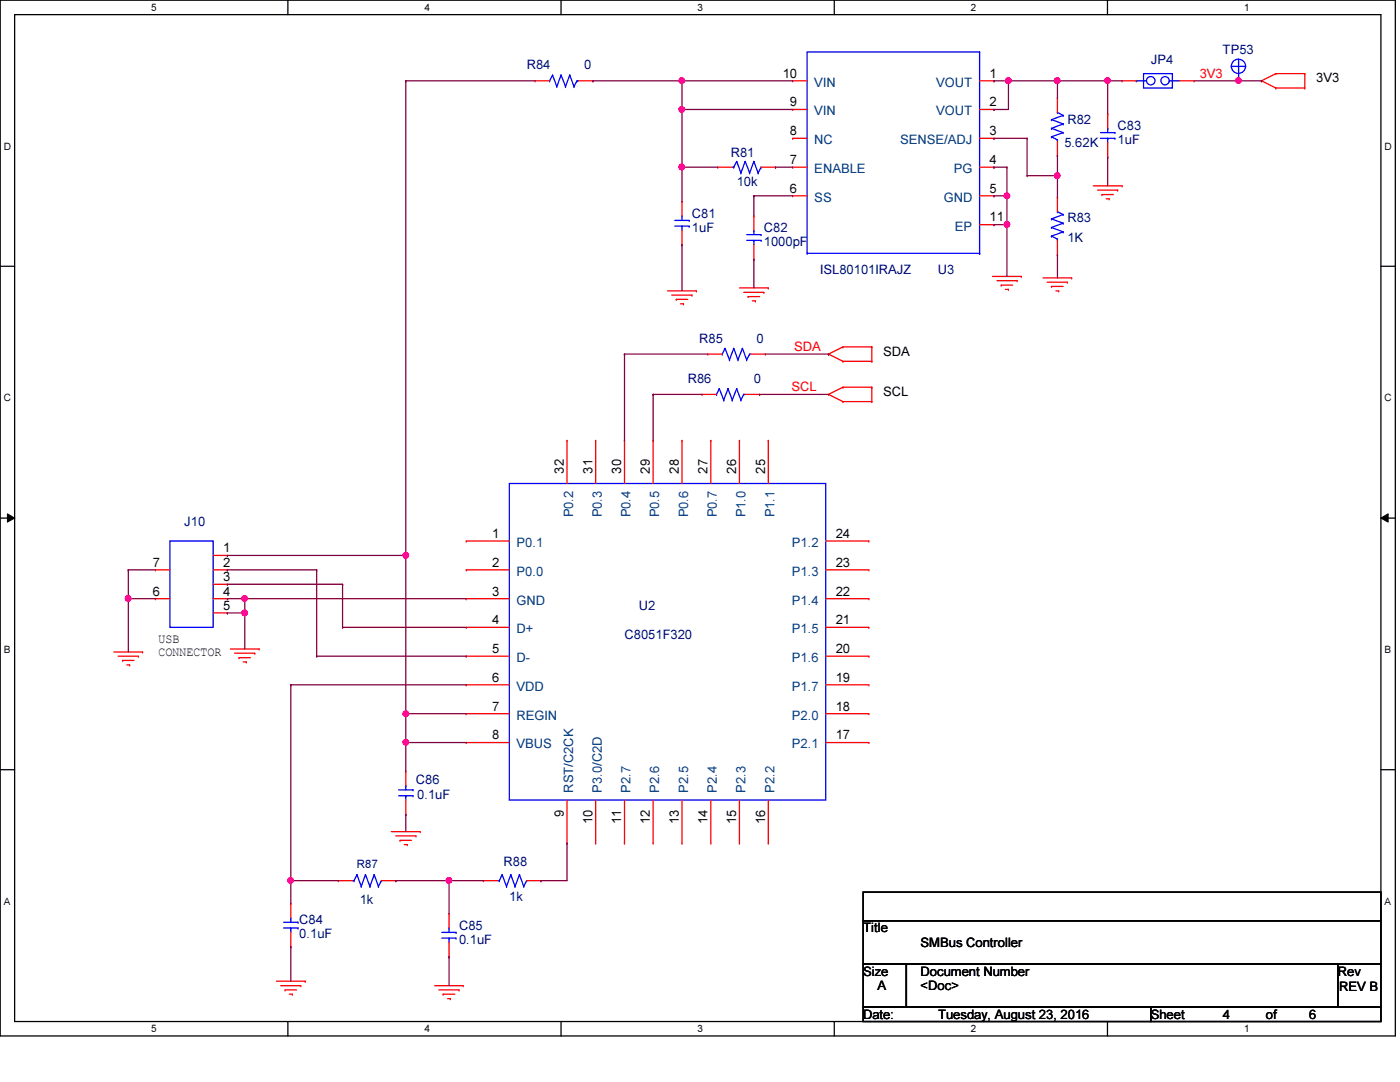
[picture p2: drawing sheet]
<svg xmlns="http://www.w3.org/2000/svg" width="279mm" height="216mm" viewBox="0 0 279 216" stroke-linecap="round" stroke-linejoin="round" font-family="sans-serif">
<path d="M0 0h278.5v206.7h-278.5zM2.9 2.9h272.7v200.9h-272.7z" fill="none" stroke="#000" stroke-width=".25"/>
<g fill="#fff">
<path d="M30.2 .3h1.1v2.3h-1.1z"/>
<path d="M30.2 204.1h1.1v2.3h-1.1z"/>
</g>
<path d="M57.4 0v2.9M57.4 203.8v2.9" fill="none" stroke="#000" stroke-width=".25"/>
<g fill="#fff">
<path d="M84.7 .3h1.1v2.3h-1.1z"/>
<path d="M84.7 204.1h1.1v2.3h-1.1z"/>
</g>
<path d="M112 0v2.9M112 203.8v2.9" fill="none" stroke="#000" stroke-width=".25"/>
<g fill="#fff">
<path d="M139.2 .3h1.1v2.3h-1.1z"/>
<path d="M139.2 204.1h1.1v2.3h-1.1z"/>
</g>
<path d="M166.5 0v2.9M166.5 203.8v2.9" fill="none" stroke="#000" stroke-width=".25"/>
<g fill="#fff">
<path d="M193.8 .3h1.1v2.3h-1.1z"/>
<path d="M193.8 204.1h1.1v2.3h-1.1z"/>
</g>
<path d="M221 0v2.9M221 203.8v2.9" fill="none" stroke="#000" stroke-width=".25"/>
<g fill="#fff">
<path d="M248.3 .3h1.1v2.3h-1.1z"/>
<path d="M248.3 204.1h1.1v2.3h-1.1z"/>
<path d="M.8 28h1.4v2.3h-1.4z"/>
<path d="M276.3 28h1.4v2.3h-1.4z"/>
<path d="M.8 78.2h1.4v2.3h-1.4z"/>
<path d="M276.3 78.2h1.4v2.3h-1.4z"/>
</g>
<path d="M0 53.1h2.9M275.6 53.1h2.9" fill="none" stroke="#000" stroke-width=".25"/>
<g fill="#fff">
<path d="M.8 128.5h1.3v2.2h-1.3z"/>
<path d="M276.3 128.5h1.3v2.2h-1.3z"/>
</g>
<path d="M0 103.4h2.9M275.6 103.4h2.9" fill="none" stroke="#000" stroke-width=".25"/>
<path d="M1.5 102.5l1.4 .9-1.4 .8zM275.6 103.4l1.4-.9v1.7z" fill="#000"/>
<path d="M1.5 102.5l1.4 .9-1.4 .8zM275.6 103.4l1.4-.9v1.7z" fill="none" stroke="#000" stroke-width=".2"/>
<g fill="#fff">
<path d="M.8 178.7h1.3v2.2h-1.3z"/>
<path d="M276.3 178.7h1.3v2.2h-1.3z"/>
</g>
<path d="M0 153.6h2.9M275.6 153.6h2.9M172.3 178h103.3v5.7h-103.3zM172.3 183.7h103.3v8.7h-103.3zM172.3 192.4h8.6v8.6h-8.6zM180.9 192.4h86.1v8.6h-86.1zM267 192.4h8.6v8.6h-8.6zM172.3 201h57.4v2.8h-57.4zM229.7 201h45.9v2.8h-45.9z" fill="none" stroke="#000" stroke-width=".25"/>
<g fill="none" stroke="#f00" stroke-width=".25">
<path d="M106.8 16.1h.1M106.8 16.1h2.9M115.4 16.1h2.9M118.3 16.1h.1M158.2 16.1h.1M158.2 16.1h2.9M195.5 16.1h2.9M198.4 16.1h.1M211 19.6h.1M211 19.6v2.8M223.9 16.1h.1M223.9 16.1h2.9"/>
<path d="M235.4 16.1h2.9M238.3 16.1h.1M247.2 16.1h.1M251.8 16.1h.1M251.8 16.1l2.8 1.5M254.6 17.6h.1M254.6 14.7h.1M254.6 17.6h5.8M254.6 14.7l-2.8 1.4M254.6 14.7h5.8M260.4 14.7h.1M260.4 17.6h.1"/>
<path d="M260.4 14.7v2.9M143.3 33.4h.1M143.3 33.4h2.8M151.9 33.4h2.9M154.8 33.4h.1M158.2 33.4h.1M158.2 27.6h.1M158.2 39.1h.1M158.2 21.8h.1M158.2 33.4h2.9M158.2 27.6h2.9M158.2 39.1h2.9"/>
<path d="M158.2 21.8h2.9M195.5 33.4h2.9M195.5 27.6h2.9M195.5 39.1h2.9M195.5 21.8h2.9M198.4 39.1h.1M198.4 33.4h.1M198.4 27.6h.1M198.4 21.8h.1M211 31h.1M211 39.4h.1M211 28.2v2.8"/>
<path d="M211 39.4v2.8M218.2 37.1h5.7M219 37.9h4.1M219.9 38.8h.1M219.9 38.8h2.3M220.8 39.7h.6M221.1 31.3h.1M221.1 22.7h.1M221.1 22.7v2.9M221.1 28.4v2.9M221.4 39.7h.1M223.1 37.9h.1"/>
<path d="M223.9 37.1h.1M133.2 58h5.8M134.1 58.9h4M135 59.7h.1M135 59.7h2.2M136.1 48.9h.1M136.1 40.2h.1M136.1 40.2v2.9M136.1 46v2.9M138.1 58.9h.1M139 58h.1M147.6 57.4h5.7"/>
<path d="M148.4 58.3h4M149.3 59.2h.1M149.3 59.2h2.3M150.5 51.7h.1M150.5 43.1h.1M150.5 43.1v2.9M150.5 48.9v2.8M152.4 58.3h.1M153.3 57.4h.1M195.5 44.8h2.9M198.1 55.2h5.7M198.4 44.8h.1"/>
<path d="M199 56h4M199.8 56.9h.1M199.8 56.9h2.3M200.7 57.7h.6M201.3 57.7h.1M203 56h.1M203.8 55.2h.1M208.2 55.5h5.7M209 56.3h4M209.8 57.1h.1M209.8 57.1h2.4M210.7 58h.6"/>
<path d="M211 50.8h.1M211 48v2.8M211.3 58h.1M213 56.3h.1M213.9 55.5h.1M135.8 60.6h.6M136.4 60.6h.1M140.1 78.7h.1M140.1 78.7h2.9M141.3 70.7h.1M141.3 70.7h2.8M148.7 78.7h2.9"/>
<path d="M149.9 70.7h2.8M150.2 60h.5M150.7 60h.1M151.6 78.7h.1M152.7 70.7h.1M165.4 70.7h.1M165.4 78.7h.1M165.4 70.7l2.8 1.4M165.4 78.7l2.8 1.4M168.2 72.1h.1M168.2 69.2h.1M168.2 77.3h.1"/>
<path d="M168.2 72.1h5.8M168.2 69.2l-2.8 1.5M168.2 69.2h5.8M168.2 77.3l-2.8 1.4M168.2 77.3h5.8M174 69.2h.1M174 72.1h.1M174 77.3h.1M174 69.2v2.9M174 77.3v2.8M113.2 87.9h.1M113.2 87.9v8.6"/>
<path d="M118.9 87.9h.1M118.9 87.9v8.6M124.6 87.9h.1M124.6 87.9v8.6M130.3 87.9h.1M130.3 87.9v8.6M136.1 87.9h.1M136.1 87.9v8.6M141.9 87.9h.1M141.9 87.9v8.6M147.6 87.9h.1M147.6 87.9v8.6"/>
<path d="M153.3 87.9h.1M153.3 87.9v8.6M168.2 80.1h.1M168.2 80.1h5.8M174 80.1h.1M31 119.5h.1M31 113.7h.1M31 113.7h2.9M31 119.5h2.9M42.5 110.8h2.9M42.5 113.7h2.9M42.5 116.6h2.9"/>
<path d="M42.5 119.5h2.9M45.4 110.8h.1M45.4 113.7h.1M45.4 116.6h.1M45.4 119.5h.1M93 107.9h.1M93 113.7h.1M93 119.5h.1M93 113.7h8.6M93 119.5h8.6M93 107.9h8.6M164.8 113.7h8.6"/>
<path d="M164.8 119.5h8.6M164.8 107.9h8.6M173.4 107.9h.1M173.4 113.7h.1M173.4 119.5h.1M22.7 130.1h5.7M23.6 130.9h4M24.5 131.8h.1M24.5 131.8h2.3M25.3 132.7h.6M25.9 132.7h.1M27.6 130.9h.1"/>
<path d="M28.4 130.1h.1M42.5 122.3h2.9M45.4 122.3h.1M46 129.5h5.7M46.8 130.3h4M47.7 131.2h.1M47.7 131.2h2.3M48.6 132.1h.5M49.1 132.1h.1M50.8 130.3h.1M51.7 129.5h.1M93 125.2h.1"/>
<path d="M93 130.9h.1M93 136.7h.1M93 130.9h8.6M93 125.2h8.6M93 136.7h8.6M164.8 130.9h8.6M164.8 125.2h8.6M164.8 136.7h8.6M173.4 125.2h.1M173.4 130.9h.1M173.4 136.7h.1M81 153.9h.1"/>
<path d="M81 153.9v2.9M81 159.6v2.9M93 142.4h.1M93 148.2h.1M93 142.4h8.6M93 148.2h8.6M113.2 159.6v8.6M118.9 159.6v8.6M124.6 159.6v8.6M130.3 159.6v8.6M136.1 159.6v8.6M141.9 159.6v8.6"/>
<path d="M147.6 159.6v8.6M153.3 159.6v8.6M164.8 142.4h8.6M164.8 148.2h8.6M173.4 142.4h.1M173.4 148.2h.1M67.5 175.7h.1M67.5 175.7h2.9M76.1 175.7h2.9M78.1 165.9h5.8M79 175.7h.1M79 166.8h4"/>
<path d="M79.8 167.7h.1M79.8 167.7h2.3M80.7 168.5h.6M81 162.5h.1M81.3 168.5h.1M83 166.8h.1M83.9 165.9h.1M96.5 175.7h.1M96.5 175.7h2.9M105.1 175.7h2.8M107.9 175.7h.1M113.2 168.2h.1"/>
<path d="M118.9 168.2h.1M124.6 168.2h.1M130.3 168.2h.1M136.1 168.2h.1M141.9 168.2h.1M147.6 168.2h.1M153.3 168.2h.1M55.2 195.8h5.7M56 196.7h4M56.9 197.5h.1M56.9 197.5h2.3M57.7 198.4h.6"/>
<path d="M58 188.9h.1M58 180.3h.1M58 180.3v2.9M58 186.1v2.8M58.3 198.4h.1M60 196.7h.1M60.9 195.8h.1M86.7 196.7h5.8M87.6 197.5h4M88.4 198.4h.1M88.4 198.4h2.4M89.3 199.3h.6"/>
<path d="M89.6 190.9h.1M89.6 182.3h.1M89.6 182.3v2.9M89.6 188v2.9M89.9 199.3h.1M91.6 197.5h.1M92.5 196.7h.1"/>
</g>
<g fill="none" stroke="#00f" stroke-width=".25">
<path d="M109.7 16.1h.1M110.3 15h.1M110.3 15l.8 2.3M110.3 15l-.6 1.1M111.1 17.3h.1M112 15h.1M112 15l.9 2.3M112 15l-.9 2.3M112.9 17.3h.1M113.7 15h.1M113.7 15l.9 2.3M113.7 15l-.8 2.3"/>
<path d="M114.6 17.3h.1M115.1 16.1h.1M115.1 16.1h.3M115.1 16.1l-.5 1.2M195.5 10.4h.1M195.5 10.4v40.1M195.5 10.4h-34.4v40.1M226.8 16.1h.1M226.8 16.1h2M228.2 14.7h5.8v2.9h-5.8zM233.4 16.1h.1M233.4 16.1h2"/>
<path d="M245.7 13.3h.1M245.7 13.3h2.9M247.2 16.1h.1M247.2 11.8v4.3M146.1 33.4h.3M146.4 33.4h.1M147 32.2h.1M147 32.2l-.6 1.2M147 32.2l.9 2.3M147.9 34.5h.1M148.7 32.2h.1M148.7 32.2l-.8 2.3"/>
<path d="M148.7 32.2l.9 2.3M149.6 34.5h.1M150.5 32.2h.1M150.5 32.2l-.9 2.3M150.5 32.2l.8 2.3M151.3 34.5h.1M151.9 33.4h.1M151.9 33.4l-.6 1.1M209.8 27.3h.1M209.8 25.6h.1M209.8 23.9h.1M209.8 27.3l1.2 .6"/>
<path d="M209.8 25.6l2.4 .9M209.8 23.9l2.4 .8M211 22.4h.1M211 27.9h.1M211 22.4l1.2 .6M211 27.9v.3M212.2 26.5h.1M212.2 24.7h.1M212.2 23h.1M212.2 26.5l-2.4 .8M212.2 24.7l-2.4 .9M212.2 23l-2.4 .9"/>
<path d="M219.6 27.6h2.9M219.6 26.5h2.9M221.1 25.6h.1M221.1 27.6h.1M221.1 25.6v.9M221.1 27.6v.8M222.5 27.6h.1M222.5 26.5h.1M134.7 45.1h2.8M134.7 44h2.8M136.1 43.1h.1M136.1 45.1h.1"/>
<path d="M136.1 43.1v.9M136.1 45.1v.9M137.5 45.1h.1M137.5 44h.1M149 48h2.9M149 46.8h2.9M150.5 46h.1M150.5 48h.1M150.5 46v.8M150.5 48v.9M151.9 48h.1M151.9 46.8h.1"/>
<path d="M161.1 50.5h.1M161.1 50.5h34.4M195.5 50.5h.1M209.8 47.1h.1M209.8 45.4h.1M209.8 43.7h.1M209.8 47.1l1.2 .6M209.8 45.4l2.4 .9M209.8 43.7l2.4 .8M211 42.2h.1M211 47.7h.1M211 47.7v.3"/>
<path d="M211 42.2l1.2 .6M212.2 46.3h.1M212.2 44.5h.1M212.2 42.8h.1M212.2 46.3l-2.4 .8M212.2 44.5l-2.4 .9M212.2 42.8l-2.4 .9M143 78.7h.1M143.6 77.6h.1M143.6 77.6l.8 2.2M143.6 77.6l-.6 1.1M144.1 70.7h.1"/>
<path d="M144.4 79.8h.1M144.7 69.5h.1M144.7 69.5l.9 2.3M144.7 69.5l-.6 1.2M145.3 77.6h.1M145.3 77.6l.8 2.2M145.3 77.6l-.9 2.2M145.6 71.8h.1M146.1 79.8h.1M146.4 69.5h.1M146.4 69.5l.9 2.3M146.4 69.5l-.8 2.3"/>
<path d="M147 77.6h.1M147 77.6l.9 2.2M147 77.6l-.9 2.2M147.3 71.8h.1M147.9 79.8h.1M148.2 69.5h.1M148.2 69.5l.8 2.3M148.2 69.5l-.9 2.3M148.4 78.7h.1M148.4 78.7l-.5 1.1M148.4 78.7h.3M149 71.8h.1"/>
<path d="M149.6 70.7h.1M149.6 70.7l-.6 1.1M149.6 70.7h.3M101.6 96.5h63.2v63.1h-63.2zM33.9 107.9h8.6v17.3h-8.6zM79.5 158.8h2.9M79.5 157.6h2.9M81 156.8h.1M81 158.8h.1M81 156.8v.8M81 158.8v.8M82.4 158.8h.1"/>
<path d="M82.4 157.6h.1M70.4 175.7h.3M70.7 175.7h.1M71.2 174.5h.1M71.2 174.5l-.5 1.2M71.2 174.5l.9 2.4M72.1 176.9h.1M72.9 174.5h.1M72.9 174.5l-.8 2.4M72.9 174.5l.9 2.4M73.8 176.9h.1M74.7 174.5h.1"/>
<path d="M74.7 174.5l-.9 2.4M74.7 174.5l.8 2.4M75.5 176.9h.1M76.1 175.7h.1M76.1 175.7l-.6 1.2M99.4 175.7h.3M99.7 175.7h.1M100.2 174.5h.1M100.2 174.5l-.5 1.2M100.2 174.5l.9 2.4M101.1 176.9h.1M101.9 174.5h.1"/>
<path d="M101.9 174.5l-.8 2.4M101.9 174.5l.9 2.4M102.8 176.9h.1M103.7 174.5h.1M103.7 174.5l-.9 2.4M103.7 174.5l.8 2.4M104.5 176.9h.1M105.1 175.7h.1M105.1 175.7l-.6 1.2M56.6 185.2h2.9M56.6 184h2.9M58 183.2h.1"/>
<path d="M58 185.2h.1M58 183.2v.8M58 185.2v.9M59.5 185.2h.1M59.5 184h.1M88.2 187.2h2.8M88.2 186.1h2.8M89.6 185.2h.1M89.6 187.2h.1M89.6 185.2v.9M89.6 187.2v.8M91 187.2h.1"/>
<path d="M91 186.1h.1"/>
<circle cx="229.7" cy="16.1" r=".84"/>
<circle cx="232.5" cy="16.1" r=".83"/>
<circle cx="247.2" cy="13.2" r="1.43"/>
</g>
<path d="M79 175.7h.1M79 175.7h17.5M89.6 175.7h.1M89.6 175.7v6.6" fill="none" stroke="#800040" stroke-width=".25"/>
<circle cx="89.6" cy="175.7" r=".56" fill="#f0f"/>
<circle cx="89.6" cy="175.7" r=".56" fill="none" stroke="#f0f" stroke-width=".25"/>
<path d="M124.6 70.7h.1M124.6 70.7v17.2M130.3 78.7h.1M130.3 78.7v9.2M25.6 113.7h.1M25.6 113.7h5.4M25.6 113.7v5.8M81 142.4h.1M81 148.2h.1M81 142.4h12M81 142.4v5.8M81 148.2h12" fill="none" stroke="#800040" stroke-width=".25"/>
<circle cx="25.6" cy="119.4" r=".56" fill="#f0f"/>
<circle cx="25.6" cy="119.4" r=".56" fill="none" stroke="#f0f" stroke-width=".25"/>
<g fill="none" stroke="#800040" stroke-width=".25">
<path d="M25.6 119.5h.1M25.6 119.5v10.6M25.6 119.5h5.4M45.4 113.7h.1M45.4 116.6h.1M45.4 119.5h.1M45.4 119.5h3.5M45.4 113.7h17.8M45.4 116.6h23M63.2 113.7h.1M63.2 113.7v17.2M68.4 116.6h.1"/>
<path d="M68.4 116.6v8.6M45.4 122.3h.1M45.4 122.3h3.5M58 136.7h.1M58 136.7v43.6M58 136.7h35M63.2 130.9h.1M63.2 130.9h29.8M68.4 125.2h.1M68.4 125.2h24.6M58 175.7h.1M58 175.7h9.5"/>
<path d="M58 188.9h.1M58 188.9v6.9"/>
</g>
<circle cx="58" cy="175.7" r=".56" fill="#f0f"/>
<circle cx="58" cy="175.7" r=".56" fill="none" stroke="#f0f" stroke-width=".25"/>
<path d="M81 148.2h.1M81 148.2v5.7M107.9 175.7h.1M113.2 168.2h.1M113.2 168.2v7.5h-5.3M89.6 190.9h.1M89.6 190.9v5.8" fill="none" stroke="#800040" stroke-width=".25"/>
<circle cx="81" cy="148.1" r=".56" fill="#f0f"/>
<circle cx="81" cy="148.1" r=".56" fill="none" stroke="#f0f" stroke-width=".25"/>
<path d="M48.9 119.5h.1M48.9 119.5h44.1M81 162.5h.1M81 162.5v3.4" fill="none" stroke="#800040" stroke-width=".25"/>
<circle cx="48.8" cy="119.4" r=".56" fill="#f0f"/>
<circle cx="48.8" cy="119.4" r=".56" fill="none" stroke="#f0f" stroke-width=".25"/>
<g fill="none" stroke="#800040" stroke-width=".25">
<path d="M198.4 16.1h.1M198.4 16.1h2.9M211 16.1h.1M211 16.1h10.1M211 16.1v3.5M150.5 39.1h.1M150.5 39.1v4M150.5 39.1h7.7M154.8 33.4h.1M154.8 33.4h3.4M136.1 48.9h.1M136.1 48.9v9.1"/>
<path d="M150.5 51.7h.1M150.5 51.7v5.7M48.9 122.3h.1M48.9 122.3v7.2"/>
</g>
<circle cx="221" cy="16.1" r=".56" fill="#f0f"/>
<circle cx="221" cy="16.1" r=".56" fill="none" stroke="#f0f" stroke-width=".25"/>
<circle cx="211" cy="16.1" r=".56" fill="#f0f"/>
<circle cx="211" cy="16.1" r=".56" fill="none" stroke="#f0f" stroke-width=".25"/>
<path d="M198.4 27.6h.1M198.4 27.6h6.6M205 27.6h.1M205 35.1h.1M205 27.6v7.5M211 31h.1M211 31v4.1h-6" fill="none" stroke="#800040" stroke-width=".25"/>
<circle cx="211" cy="35" r=".56" fill="#f0f"/>
<circle cx="211" cy="35" r=".56" fill="none" stroke="#f0f" stroke-width=".25"/>
<path d="M198.4 33.4h.1M198.4 33.4h2.6M201 33.4h.1M201 33.4v5.7M211 35.1h.1M211 35.1v4.3" fill="none" stroke="#800040" stroke-width=".25"/>
<circle cx="200.9" cy="39.1" r=".56" fill="#f0f"/>
<circle cx="200.9" cy="39.1" r=".56" fill="none" stroke="#f0f" stroke-width=".25"/>
<path d="M198.4 39.1h.1M198.4 39.1h2.6M201 39.1h.1M201 39.1v16.1M198.4 44.8h.1M198.4 44.8h2.6M201 44.8h.1" fill="none" stroke="#800040" stroke-width=".25"/>
<circle cx="200.9" cy="44.8" r=".56" fill="#f0f"/>
<circle cx="200.9" cy="44.8" r=".56" fill="none" stroke="#f0f" stroke-width=".25"/>
<path d="M201.3 16.1h.1M201.3 16.1v5.7h-2.9M201.3 16.1h9.7M198.4 21.8h.1" fill="none" stroke="#800040" stroke-width=".25"/>
<circle cx="201.2" cy="16.1" r=".56" fill="#f0f"/>
<circle cx="201.2" cy="16.1" r=".56" fill="none" stroke="#f0f" stroke-width=".25"/>
<path d="M81 16.1h.1M81 16.1h25.8M136.1 21.8h.1M136.1 21.8h22.1M211 50.8h.1M211 50.8v4.7" fill="none" stroke="#800040" stroke-width=".25"/>
<circle cx="136.1" cy="21.8" r=".56" fill="#f0f"/>
<circle cx="136.1" cy="21.8" r=".56" fill="none" stroke="#f0f" stroke-width=".25"/>
<path d="M136.1 16.1h.1M136.1 16.1h22.1" fill="none" stroke="#800040" stroke-width=".25"/>
<circle cx="136.1" cy="16.1" r=".56" fill="#f0f"/>
<circle cx="136.1" cy="16.1" r=".56" fill="none" stroke="#f0f" stroke-width=".25"/>
<path d="M238.3 16.1h8.9M247.2 16.1h.1" fill="none" stroke="#800040" stroke-width=".25"/>
<circle cx="247.1" cy="16.1" r=".56" fill="#f0f"/>
<circle cx="247.1" cy="16.1" r=".56" fill="none" stroke="#f0f" stroke-width=".25"/>
<path d="M136.1 33.4h.1M136.1 33.4v6.8M136.1 33.4h7.2" fill="none" stroke="#800040" stroke-width=".25"/>
<circle cx="136.1" cy="33.3" r=".56" fill="#f0f"/>
<circle cx="136.1" cy="33.3" r=".56" fill="none" stroke="#f0f" stroke-width=".25"/>
<path d="M81 16.1h.1M81 16.1v94.7h-35.6M136.1 16.1h.1M136.1 16.1v17.3M136.1 21.8h.1M45.4 110.8h.1" fill="none" stroke="#800040" stroke-width=".25"/>
<circle cx="81" cy="110.8" r=".56" fill="#f0f"/>
<circle cx="81" cy="110.8" r=".56" fill="none" stroke="#f0f" stroke-width=".25"/>
<path d="M221.1 16.1h.1M221.1 16.1v6.6M221.1 16.1h2.8M221.1 31.3h.1M221.1 31.3v5.8M130.3 78.7h.1M130.3 78.7h9.8M48.9 119.5h.1M48.9 119.5v2.8" fill="none" stroke="#800040" stroke-width=".25"/>
<circle cx="48.8" cy="122.3" r=".56" fill="#f0f"/>
<circle cx="48.8" cy="122.3" r=".56" fill="none" stroke="#f0f" stroke-width=".25"/>
<path d="M118.3 16.1h.1M118.3 16.1h17.8M124.6 70.7h.1M124.6 70.7h16.7M151.6 78.7h.1M151.6 78.7h13.8M152.7 70.7h12.7M165.4 70.7h.1M81 110.8h.1M81 110.8v31.6" fill="none" stroke="#800040" stroke-width=".25"/>
<circle cx="81" cy="142.4" r=".56" fill="#f0f"/>
<circle cx="81" cy="142.4" r=".56" fill="none" stroke="#f0f" stroke-width=".25"/>
<path d="M247.2 16.1h4.6M251.8 16.1h.1" fill="none" stroke="#800040" stroke-width=".25"/>
<circle cx="89.6" cy="175.7" r=".56" fill="#f0f"/>
<circle cx="89.6" cy="175.7" r=".56" fill="none" stroke="#f0f" stroke-width=".25"/>
<circle cx="25.6" cy="119.4" r=".56" fill="#f0f"/>
<circle cx="25.6" cy="119.4" r=".56" fill="none" stroke="#f0f" stroke-width=".25"/>
<circle cx="58" cy="175.7" r=".56" fill="#f0f"/>
<circle cx="58" cy="175.7" r=".56" fill="none" stroke="#f0f" stroke-width=".25"/>
<circle cx="81" cy="148.1" r=".56" fill="#f0f"/>
<circle cx="81" cy="148.1" r=".56" fill="none" stroke="#f0f" stroke-width=".25"/>
<circle cx="48.8" cy="119.4" r=".56" fill="#f0f"/>
<circle cx="48.8" cy="119.4" r=".56" fill="none" stroke="#f0f" stroke-width=".25"/>
<circle cx="221" cy="16.1" r=".56" fill="#f0f"/>
<circle cx="221" cy="16.1" r=".56" fill="none" stroke="#f0f" stroke-width=".25"/>
<circle cx="211" cy="16.1" r=".56" fill="#f0f"/>
<circle cx="211" cy="16.1" r=".56" fill="none" stroke="#f0f" stroke-width=".25"/>
<circle cx="211" cy="35" r=".56" fill="#f0f"/>
<circle cx="211" cy="35" r=".56" fill="none" stroke="#f0f" stroke-width=".25"/>
<circle cx="200.9" cy="39.1" r=".56" fill="#f0f"/>
<circle cx="200.9" cy="39.1" r=".56" fill="none" stroke="#f0f" stroke-width=".25"/>
<circle cx="200.9" cy="44.8" r=".56" fill="#f0f"/>
<circle cx="200.9" cy="44.8" r=".56" fill="none" stroke="#f0f" stroke-width=".25"/>
<circle cx="201.2" cy="16.1" r=".56" fill="#f0f"/>
<circle cx="201.2" cy="16.1" r=".56" fill="none" stroke="#f0f" stroke-width=".25"/>
<circle cx="136.1" cy="21.8" r=".56" fill="#f0f"/>
<circle cx="136.1" cy="21.8" r=".56" fill="none" stroke="#f0f" stroke-width=".25"/>
<circle cx="136.1" cy="16.1" r=".56" fill="#f0f"/>
<circle cx="136.1" cy="16.1" r=".56" fill="none" stroke="#f0f" stroke-width=".25"/>
<circle cx="247.1" cy="16.1" r=".56" fill="#f0f"/>
<circle cx="247.1" cy="16.1" r=".56" fill="none" stroke="#f0f" stroke-width=".25"/>
<circle cx="136.1" cy="33.3" r=".56" fill="#f0f"/>
<circle cx="136.1" cy="33.3" r=".56" fill="none" stroke="#f0f" stroke-width=".25"/>
<circle cx="81" cy="110.8" r=".56" fill="#f0f"/>
<circle cx="81" cy="110.8" r=".56" fill="none" stroke="#f0f" stroke-width=".25"/>
<circle cx="48.8" cy="122.3" r=".56" fill="#f0f"/>
<circle cx="48.8" cy="122.3" r=".56" fill="none" stroke="#f0f" stroke-width=".25"/>
<circle cx="81" cy="142.4" r=".56" fill="#f0f"/>
<circle cx="81" cy="142.4" r=".56" fill="none" stroke="#f0f" stroke-width=".25"/>
<g font-size="2.6" fill="#000080">
<text x="244" y="10.7">TP53</text>
<text x="105.1" y="13.8">R84</text>
<text x="116.6" y="13.8">0</text>
<text x="229.7" y="12.7">JP4</text>
<text x="212.4" y="29.4">5.62K</text>
<text x="213" y="24.8">R82</text>
<text x="223.1" y="25.9">C83</text>
<text x="223.1" y="28.8">1uF</text>
<text x="145.8" y="31.4">R81</text>
<text x="147" y="37.1">10k</text>
<text x="138.1" y="43.4">C81</text>
<text x="138.1" y="46.3">1uF</text>
<text x="152.4" y="46.3">C82</text>
<text x="213" y="44.3">R83</text>
<text x="152.4" y="49.1">1000pF</text>
<text x="213" y="48.3">1K</text>
<text x="163.7" y="54.6">ISL80101IRAJZ</text>
<text x="187.2" y="54.6">U3</text>
<text x="139.5" y="68.4">R85</text>
<text x="151" y="68.4">0</text>
<text x="137.2" y="76.4">R86</text>
<text x="150.5" y="76.4">0</text>
<text x="36.8" y="104.9">J10</text>
<text x="127.5" y="121.8">U2</text>
<text x="124.6" y="127.5">C8051F320</text>
<text x="83" y="156.5">C86</text>
<text x="83.3" y="159.4">0.1uF</text>
<text x="100.5" y="172.9">R88</text>
<text x="101.6" y="179.7">1k</text>
<text x="59.7" y="184.4">C84</text>
<text x="71.8" y="180.3">1k</text>
<text x="91.6" y="185.5">C85</text>
<text x="59.7" y="187.2">0.1uF</text>
<text x="91.6" y="188.4">0.1uF</text>
</g>
<g font-size="2.6">
<text x="156.2" y="15.5">10</text>
<text x="197.5" y="15.5">1</text>
<text x="262.7" y="16.4">3V3</text>
<text x="157.6" y="21.2">9</text>
<text x="197.5" y="21.2">2</text>
<text x="157.6" y="27">8</text>
<text x="197.5" y="27">3</text>
<text x="157.6" y="32.7">7</text>
<text x="197.5" y="32.7">4</text>
<text x="157.6" y="38.4">6</text>
<text x="197.5" y="38.4">5</text>
<text x="197.5" y="44.2">11</text>
<text x="176.3" y="71">SDA</text>
<text x="176.3" y="79">SCL</text>
<text x="112.5" y="94.5" transform="rotate(-90 112.5 94.5)">32</text>
<text x="118.2" y="94.5" transform="rotate(-90 118.2 94.5)">31</text>
<text x="124" y="94.5" transform="rotate(-90 124 94.5)">30</text>
<text x="129.7" y="94.5" transform="rotate(-90 129.7 94.5)">29</text>
<text x="135.5" y="94.5" transform="rotate(-90 135.5 94.5)">28</text>
<text x="141.2" y="94.5" transform="rotate(-90 141.2 94.5)">27</text>
<text x="146.9" y="94.5" transform="rotate(-90 146.9 94.5)">26</text>
<text x="152.7" y="94.5" transform="rotate(-90 152.7 94.5)">25</text>
<text x="98.2" y="107.3">1</text>
<text x="166.8" y="107.3">24</text>
<text x="30.5" y="113.1">7</text>
<text x="44.5" y="110.2">1</text>
<text x="44.5" y="113.1">2</text>
<text x="98.2" y="113.1">2</text>
<text x="166.8" y="113.1">23</text>
<text x="30.5" y="118.8">6</text>
<text x="44.5" y="116">3</text>
<text x="44.5" y="118.8">4</text>
<text x="98.2" y="118.8">3</text>
<text x="166.8" y="118.8">22</text>
<text x="44.5" y="121.7">5</text>
<text x="98.2" y="124.5">4</text>
<text x="166.8" y="124.5">21</text>
<text x="31.6" y="128.4">USB</text>
<text x="31.6" y="131">CONNECTOR</text>
<text x="98.2" y="130.3">5</text>
<text x="166.8" y="130.3">20</text>
<text x="98.2" y="136">6</text>
<text x="166.8" y="136">19</text>
<text x="98.2" y="141.8">7</text>
<text x="166.8" y="141.8">18</text>
<text x="98.2" y="147.5">8</text>
<text x="166.8" y="147.5">17</text>
<text x="112.5" y="163.1" transform="rotate(-90 112.5 163.1)">9</text>
<text x="118.2" y="164.5" transform="rotate(-90 118.2 164.5)">10</text>
<text x="124" y="164.5" transform="rotate(-90 124 164.5)">11</text>
<text x="129.7" y="164.5" transform="rotate(-90 129.7 164.5)">12</text>
<text x="135.5" y="164.5" transform="rotate(-90 135.5 164.5)">13</text>
<text x="141.2" y="164.5" transform="rotate(-90 141.2 164.5)">14</text>
<text x="146.9" y="164.5" transform="rotate(-90 146.9 164.5)">15</text>
<text x="152.7" y="164.5" transform="rotate(-90 152.7 164.5)">16</text>
<text x="172.3" y="186.1">Title</text>
<text x="183.7" y="188.9">SMBus Controller</text>
<text x="172.3" y="194.7">Size</text>
<text x="175.1" y="197.6">A</text>
<text x="183.7" y="194.7">Document Number</text>
<text x="183.7" y="197.6">&lt;Doc&gt;</text>
<text x="267" y="194.7">Rev</text>
<text x="267.3" y="197.8">REV B</text>
<text x="172.3" y="203.3">Date:</text>
<text x="187.2" y="203.3">Tuesday, August 23, 2016</text>
<text x="229.7" y="203.3">Sheet</text>
<text x="244" y="203.3">4</text>
<text x="252.6" y="203.3">of</text>
<text x="261.2" y="203.3">6</text>
</g>
<g font-size="2.6" fill="#004080">
<text x="162.5" y="17.3">VIN</text>
<text x="186.9" y="17.3">VOUT</text>
<text x="162.5" y="23">VIN</text>
<text x="186.9" y="23">VOUT</text>
<text x="162.5" y="28.8">NC</text>
<text x="179.6" y="28.8">SENSE/ADJ</text>
<text x="162.5" y="34.5">ENABLE</text>
<text x="190.3" y="34.5">PG</text>
<text x="162.5" y="40.3">SS</text>
<text x="188.3" y="40.3">GND</text>
<text x="190.6" y="46">EP</text>
<text x="114.4" y="103.3" transform="rotate(-90 114.4 103.3)">P0.2</text>
<text x="120.1" y="103.3" transform="rotate(-90 120.1 103.3)">P0.3</text>
<text x="125.9" y="103.3" transform="rotate(-90 125.9 103.3)">P0.4</text>
<text x="131.6" y="103.3" transform="rotate(-90 131.6 103.3)">P0.5</text>
<text x="137.3" y="103.3" transform="rotate(-90 137.3 103.3)">P0.6</text>
<text x="143.1" y="103.3" transform="rotate(-90 143.1 103.3)">P0.7</text>
<text x="148.8" y="103.3" transform="rotate(-90 148.8 103.3)">P1.0</text>
<text x="154.6" y="103.3" transform="rotate(-90 154.6 103.3)">P1.1</text>
<text x="103.1" y="109.1">P0.1</text>
<text x="158" y="109.1">P1.2</text>
<text x="103.1" y="114.9">P0.0</text>
<text x="158" y="114.9">P1.3</text>
<text x="103.1" y="120.6">GND</text>
<text x="158" y="120.6">P1.4</text>
<text x="103.1" y="126.4">D+</text>
<text x="158" y="126.4">P1.5</text>
<text x="103.1" y="132.1">D-</text>
<text x="103.1" y="137.8">VDD</text>
<text x="158" y="132.1">P1.6</text>
<text x="158" y="137.8">P1.7</text>
<text x="103.1" y="143.6">REGIN</text>
<text x="158" y="143.6">P2.0</text>
<text x="103.1" y="149.4">VBUS</text>
<text x="158" y="149.4">P2.1</text>
<text x="114.4" y="158.2" transform="rotate(-90 114.4 158.2)">RST/C2CK</text>
<text x="120.1" y="158.2" transform="rotate(-90 120.1 158.2)">P3.0/C2D</text>
<text x="125.9" y="158.2" transform="rotate(-90 125.9 158.2)">P2.7</text>
<text x="131.6" y="158.2" transform="rotate(-90 131.6 158.2)">P2.6</text>
<text x="137.3" y="158.2" transform="rotate(-90 137.3 158.2)">P2.5</text>
<text x="143.1" y="158.2" transform="rotate(-90 143.1 158.2)">P2.4</text>
<text x="148.8" y="158.2" transform="rotate(-90 148.8 158.2)">P2.3</text>
<text x="154.6" y="158.2" transform="rotate(-90 154.6 158.2)">P2.2</text>
</g>
<g font-size="2.6" fill="#f00">
<text x="239.4" y="15.5">3V3</text>
<text x="158.5" y="70.1">SDA</text>
<text x="157.9" y="78.1">SCL</text>
</g>
<text font-size="2.3" fill="#000080" x="71.2" y="173.2">R87</text>
<g font-size="2">
<text x="30.2" y="2.2">5</text>
<text x="84.7" y="2.2">4</text>
<text x="139.2" y="2.2">3</text>
<text x="193.8" y="2.2">2</text>
<text x="248.3" y="2.2">1</text>
<text x=".8" y="29.8">D</text>
<text x="276.3" y="29.8">D</text>
<text x=".8" y="80.1">C</text>
<text x="276.3" y="80.1">C</text>
<text x=".8" y="130.3">B</text>
<text x="276.3" y="130.3">B</text>
<text x=".8" y="180.5">A</text>
<text x="276.3" y="180.5">A</text>
<text x="30.2" y="206">5</text>
<text x="84.7" y="206">4</text>
<text x="139.2" y="206">3</text>
<text x="193.8" y="206">2</text>
<text x="248.3" y="206">1</text>
</g>
</svg>
